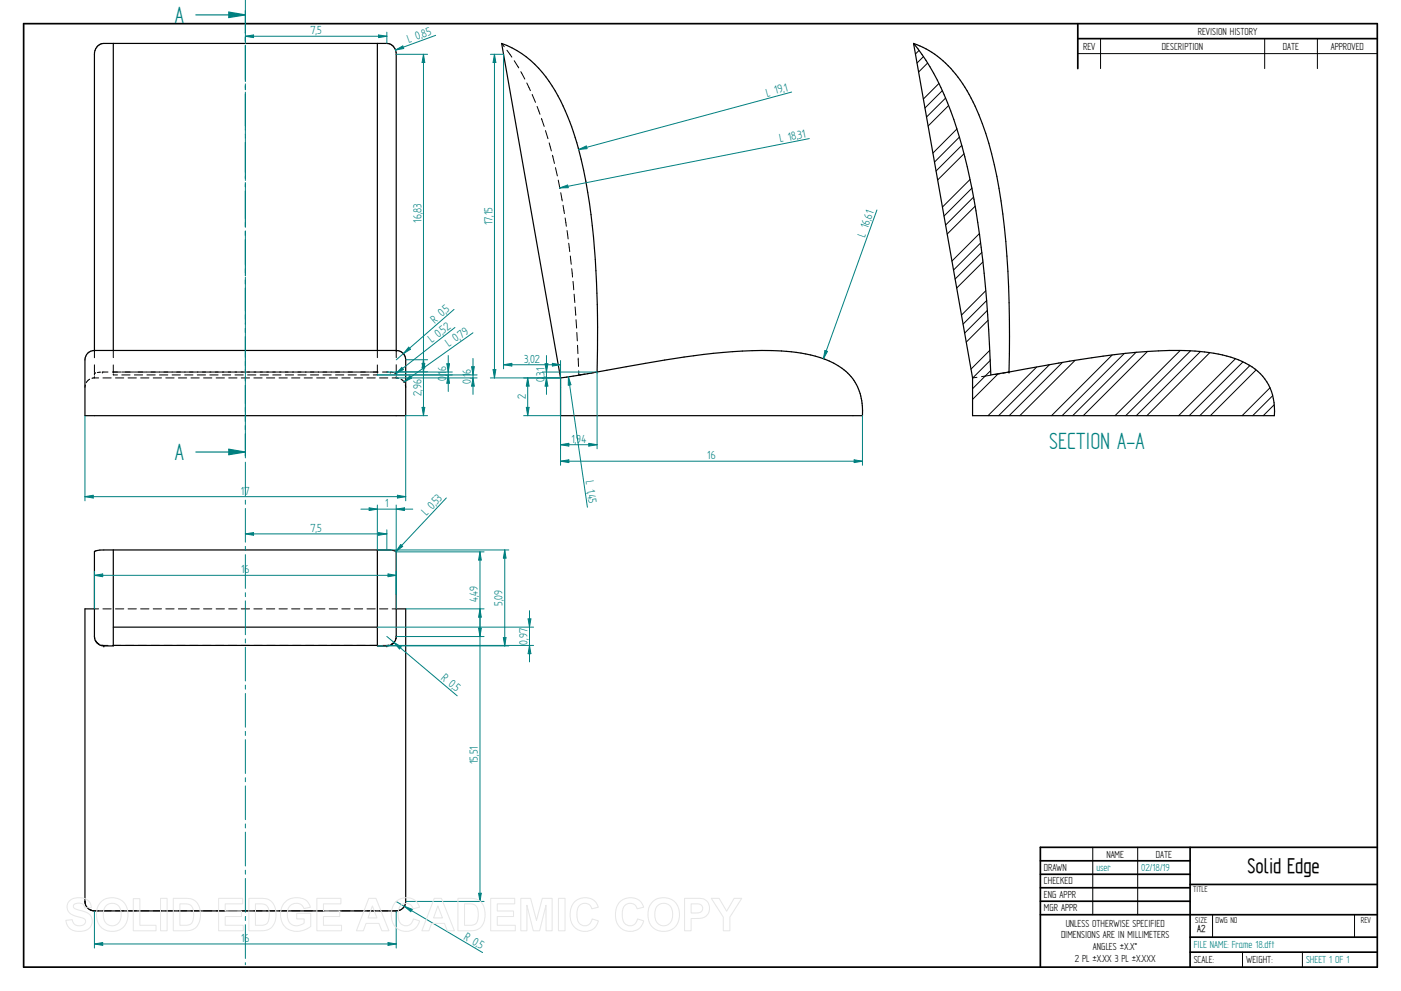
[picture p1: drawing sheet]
<svg xmlns="http://www.w3.org/2000/svg" width="594mm" height="420mm" viewBox="0 0 594 420" stroke-linecap="round" stroke-linejoin="round" font-family="sans-serif">
<g fill="none" stroke="#000" stroke-width=".72">
<path d="M10 10h574v400h-574zM457 10v19.1M457 16.4h127M504.6 359.2v50.8M584 359.2h-142.9v50.8M441.1 365h63.5M441.1 370.7h63.5M441.1 376.4h63.5M504.6 375h79.4M441.1 382.1h63.5M441.1 387.8h142.9M504.6 397.3h79.4"/>
<path d="M504.6 403.7h79.4"/>
</g>
<g fill="none" stroke="#000" stroke-width=".42">
<path d="M212.7 18.4l1.1 1.4M466.7 16.4v12.7M536.3 16.4v12.7M558.6 16.4v12.7M215 21.3l2 2.9M218.1 25.7l1.9 3.1M220.8 30.4l1.7 3.1M223.4 35.2l1.5 3.2M457 22.7h127M225.7 40.1v.1M225.7 40.2l1.4 3.2M227.7 45.1l1.3 3.4"/>
<path d="M229.6 50.2l1.2 3.4M231.3 55.4l1.1 3.4M232.9 60.6l.9 3.4M234.3 65.8l.8 3.5M235.5 71.1l.8 3.5M236.7 76.4l.7 3.5M237.8 81.7l.6 3.5M238.8 87l.5 3.6M239.6 92.4l.6 3.5M240.4 97.7l.5 3.6M241.2 103.1l.4 3.6M241.8 108.5l.4 3.6"/>
<path d="M242.4 113.9l.4 3.6M243 119.3l.3 3.6M243.5 124.7l.2 3.6M243.9 130.1l.2 3.6M244.3 135.6l.2 3.5M40 148.7v3M40 154.7v3.2M40 158.2v.8M40 159.7v.5M40.6 158.1l-.6 .4M42.7 157.8l-1.4 .1M43.4 157.7h.1"/>
<path d="M43.4 157.7h2.4M47.7 157.7h3.6M48 148.6v3M48 154.7v3.4M48 158.6v.4h1.8M51.6 157.7h5.1M51.6 159h3.6M57 157.7h5.2M57 159h3.5M62.3 157.7h88.8M62.3 159h3.5M67.6 159h3.6"/>
<path d="M73 159h3.5M78.3 159h3.5M83.6 159h3.6M89 159h3.5M94.3 159h3.5M99.6 159h3.6M105 159h3.5M110.3 159h3.5M115.6 159h3.6M121 159h3.5M126.3 159h3.5M131.6 159h3.5"/>
<path d="M136.9 159h3.6M142.3 159h3.5M147.6 159h3.5M151.3 157.7h5.2M152.9 159h3.6M156.8 157.7h3.6M160 148.6v3M160 154.7v3.4M160 158.6v.4h-1.7M162.2 157.7h2.5M165.5 157.8h.1M165.5 157.8l1.3 .1"/>
<path d="M167.5 158.1h.1M167.5 158.1l.5 .4M168 148.6h.1M168 148.7v2.9M168 154.6v3.3M168 158.2v.8M168 159.7v.5M244.6 141l.2 3.5M244.9 146.4l.2 3.5M245.2 151.8l.1 3.6M245.4 157.2v1.8l2.6-.4M253.2 157.7h.1"/>
<path d="M253.2 157.7l-2.6 .5M36.2 163.2l-.2 1.1M38 160.8l-1.4 1.5M41.8 160.2l-2.8 .2M43.6 160.2h3.6M49 160.2h3.5M54.3 160.2h3.5M59.6 160.2h3.6M65 160.2h3.5M70.3 160.2h3.5M75.6 160.2h3.6M81 160.2h3.5"/>
<path d="M86.3 160.2h3.5M91.6 160.2h3.6M97 160.2h3.5M102.3 160.2h3.5M107.6 160.2h3.6M113 160.2h3.5M118.3 160.2h3.5M123.6 160.2h3.6M129 160.2h3.5M134.3 160.2h3.5M139.6 160.2h3.5M144.9 160.2h3.6"/>
<path d="M150.3 160.2h3.5M155.6 160.2h3.5M160.9 160.2h3.6M166.3 160.2h1.7M168 160.2l1 .2M170 160.8l1.5 1.4M171.9 163.2l.1 1.1M40 258.1h1.8M43.6 258.1h3.6M49 258.1h3.5M54.3 258.1h3.5M59.6 258.1h3.6"/>
<path d="M65 258.1h3.5M70.3 258.1h3.5M75.6 258.1h3.6M81 258.1h3.5M86.3 258.1h3.5M91.6 258.1h3.6M97 258.1h3.5M102.3 258.1h3.5M107.6 258.1h3.6M113 258.1h3.5M118.3 258.1h3.5M123.6 258.1h3.6"/>
<path d="M129 258.1h3.5M134.3 258.1h3.5M139.6 258.1h3.5M144.9 258.1h3.6M150.3 258.1h3.5M155.6 258.1h3.5M160.9 258.1h3.6M166.3 258.1h1.7M40 269.6l.2 1M40.6 271.7l1.4 1.4M43 273.5l2.8 .1M47.7 273.6h3.6"/>
<path d="M53.1 273.6h3.6M58.6 273.6h3.6M64 273.6h3.6M69.5 273.6h3.6M74.9 273.6h3.6M80.4 273.6h3.6M85.8 273.6h3.6M91.3 273.6h3.6M96.8 273.6h3.6M102.2 273.6h3.6M107.7 273.6h3.5M113.1 273.6h3.6"/>
<path d="M118.6 273.6h3.6M124 273.6h3.6M129.5 273.6h3.6M135 273.6h3.6M140.4 273.6h3.6M145.8 273.6h3.6M151.3 273.6h3.6M156.8 273.6h3.6M164 273.9h.1M164.9 273.5l-2.7 .1M167.2 272.1l-1.4 1.1M167.9 270.5l-.3 .8"/>
<path d="M168 269.6v.1M168 270v.1M463.4 359.2v28.6M482.4 359.2v28.6M36 382.1l.1 .2M36.1 382.5v.2M36.1 382.9v.1M37.1 384.9l.4 .3M38 385.6l.9 .4M39.5 386.1l2.3 .1M43.6 386.2h3.6M49 386.2h3.5"/>
<path d="M54.3 386.2h3.5M59.6 386.2h3.6M65 386.2h3.5M70.3 386.2h3.5M75.6 386.2h3.6M81 386.2h3.5M86.3 386.2h3.5M91.6 386.2h3.6M97 386.2h3.5M102.3 386.2h3.5M107.6 386.2h3.6M113 386.2h3.5"/>
<path d="M118.3 386.2h3.5M123.6 386.2h3.6M129 386.2h3.5M134.3 386.2h3.5M139.6 386.2h3.5M144.9 386.2h3.6M150.3 386.2h3.5M155.6 386.2h3.5M160.9 386.2h3.6M168.3 386.1l-2 .1M169.1 386l-.5 .1M169.5 385.9h-.2"/>
<path d="M172 382.1h.1M172 382.2v.1M514.2 387.9v9.4M574.4 387.9v9.4M526.9 403.7v6.3M552.3 403.7v6.3"/>
</g>
<path d="M48 18.4v130.2M160 18.4v130.2M37.2 149.7l1.3-.8 1.5-.3h128a4 4 0 0 1 4 3.9v23.7h-136v-23.7l.4-1.5zM168 148.5v-125.5a4.2 4.2 0 0 0-4-4.6h-120a4.2 4.2 0 0 0-4 4.6v125.5M253.2 157.7a376.5 376.5 0 0 0-5.7-85.6 100.6 100.6 0 0 0-16-39.5 40.2 40.2 0 0 0-18.8-14.2l25 141.8M237.7 160.2l5.3-.7a907.3 907.3 0 0 1 63.5-10.1 123.6 123.6 0 0 1 37.2 1.1 29.2 29.2 0 0 1 18.4 10.8 23.5 23.5 0 0 1 3.6 14.9h-128zM48 233.2v40.7h-4a4 4 0 0 1-4-4v-35.9l1.1-.6 2.9-.2h120l3.4 .4 .6 .4v35.9a4 4 0 0 1-4 4h-4v-40.7M40 258.1h-4v124.1a4 4 0 0 0 4 4h128a4 4 0 0 0 4-4v-124.1h-4M48 273.6h112M48 265.9h112" fill="none" stroke="#000" stroke-width=".51"/>
<g fill="#000">
<circle cx="40" cy="148.6" r=".25"/>
<circle cx="44" cy="273.9" r=".25"/>
<circle cx="40" cy="386.2" r=".25"/>
<circle cx="168" cy="386.2" r=".25"/>
</g>
<g fill="none" stroke="#008080" stroke-width=".51">
<path d="M83.1 6.3h20.9v7.6M104 15.7v1.7M104 19.2v15.3M104 36.3v1.7M104 39.8v15.3M104 56.9v1.7M104 60.4v15.3M104 77.5v1.7M104 81v15.3M104 98.1v1.7M104 101.6v15.3M104 118.7v1.7"/>
<path d="M104 122.2v15.3M104 139.3v1.7M104 142.7v15.4M104 159.9v1.7M104 163.4v15.2M104 180.5v1.7M104 183.9v7.7"/>
</g>
<path d="M97 5.1l7 1.2-7 1.2z" fill="#008080"/>
<path d="M97 5.1l7 1.2-7 1.2zM83.1 191.6h20.9" fill="none" stroke="#008080" stroke-width=".51"/>
<path d="M97 190.5l7 1.1-7 1.2z" fill="#008080"/>
<path d="M104 4.5v1.8M97 190.5l7 1.1-7 1.2zM104 191.6v1.8" fill="none" stroke="#008080" stroke-width=".51"/>
<g fill="none" stroke="#000" stroke-width=".42">
<path d="M387.7 18.8l-.2 .3M389.7 21.4l-1.5 1.5M391.6 24l-2.7 2.7M393.4 26.7l-3.9 3.8M398.1 35.4l-6.6 6.6M399.6 38.4l-7.4 7.4M401 41.6l-8.1 8M402.2 44.7l-8.6 8.7M405.8 54.7l-10.2 10.2M406.8 58.1l-10.5 10.6M407.8 61.6l-10.9 10.9M408.8 65.2l-11.2 11.1"/>
<path d="M411.3 76.1l-11.7 11.7M412.1 79.8l-11.8 11.8M412.8 83.6l-11.8 11.8M413.5 87.4l-11.8 11.8M415.3 99.1l-11.7 11.6M415.8 103l-11.5 11.5M416.3 107l-11.3 11.3M416.8 111l-11.1 11.1M418 123.3l-10.3 10.3M418.4 127.4l-10 10M418.7 131.6l-9.6 9.6M419 135.8l-9.3 9.2"/>
<path d="M414.3 160l-1.9 .2M419.7 148.5l-8 8M419.9 152.8l-7.5 7.5M420 159.1l-3.8 .6M420.1 157.1l-7.7 7.7M423.2 158.5l-10.8 10.8M424.5 158.3l-2.6 .5M426.5 158l-1.3 .2M427.9 157.7l-.7 .2M439.6 155.6l-20.6 20.6M445 154.6l-21.5 21.6M450.5 153.7l-22.6 22.5"/>
<path d="M455.9 152.8l-23.5 23.4M471.6 150.5l-25.7 25.7M476.7 149.9l-26.3 26.3M481.7 149.4l-26.8 26.8M486.6 149l-27.2 27.2M500.5 148.6l-27.7 27.6M504.8 148.8l-27.5 27.4M509 149.1l-27.2 27.1M513 149.5l-26.7 26.7M523.9 152.1l-24.1 24.1M527.1 153.4l-22.8 22.8M530 155l-21.2 21.2"/>
<path d="M532.6 156.8l-19.4 19.4M538.5 164.4l-11.8 11.8M539.7 167.8l-8.5 8.4M540.3 171.6l-4.6 4.6M540.4 176l-.2 .2"/>
</g>
<path d="M387.4 18.4a115.9 115.9 0 0 1 20.6 43.9 402.4 402.4 0 0 1 11.6 83.6l.6 13.1 7.7-1.3M387.4 18.4a43.5 43.5 0 0 1 23.6 21.6 122.8 122.8 0 0 1 12.6 39.9 406.5 406.5 0 0 1 4.3 77.8M387.4 18.4l25 141.8v16h128a22.1 22.1 0 0 0-15.2-23.6 77.6 77.6 0 0 0-29.3-4 389.8 389.8 0 0 0-60 7.7l-8 1.4" fill="none" stroke="#000" stroke-width=".51"/>
<circle cx="427.9" cy="157.7" r=".25" fill="#000"/>
<path d="M36 176.2v36.1M172 176.2v36.1M168.5 210l3.5 .6-3.5 .6z" fill="none" stroke="#008080" stroke-width=".42"/>
<path d="M168.5 210l3.5 .6-3.5 .6z" fill="#008080"/>
<path d="M36 210.6l3.5-.6v1.2z" fill="none" stroke="#008080" stroke-width=".42"/>
<path d="M36 210.6l3.5-.6v1.2z" fill="#008080"/>
<g fill="none" stroke="#008080" stroke-width=".42">
<path d="M104 0v14.2M104 16v1.7M104 19.5v14.3M184.7 15l-17 6.2M104 35.6v1.7M104 39.1v14.3M167.7 21.2l3.1-1.7 .4 1.1zM104 55.2v1.7M104 58.7v14.3M104 74.8v1.7M104 78.3v14.3M104 94.4v1.7"/>
<path d="M104 97.9v14.3M104 114v1.7M104 117.5v14.3M104 133.6v1.7M104 137.1v14.3M104 153.2v1.7M104 156.7v14.3M104 172.8v1.7M104 176.3v14.4M104 192.4v1.7M104 196v14.3M36 210.6h136"/>
<path d="M104 212v1.8M104 215.6v14.3M104 231.6v1.8M104 235.2v14.3M104 251.3v1.7M104 254.8v14.3M104 270.9v1.7M104 274.4v14.3M104 290.5v1.7M104 294v14.3M104 310.1v1.7M104 313.6v14.3"/>
<path d="M104 329.7v1.7M104 333.2v14.3M104 349.3v1.7M104 352.8v14.4M104 368.9v1.7M104 372.4v14.4M104 388.5v1.8M104 392v14.4M104 408.1v.9"/>
</g>
<path d="M167.7 21.2l3.1-1.7 .4 1.1z" fill="#008080"/>
<path d="M104 13.6v4.8M160.5 14.8l3.5 .6-3.5 .6zM164 13.6v4.8" fill="none" stroke="#008080" stroke-width=".42"/>
<path d="M160.5 14.8l3.5 .6-3.5 .6z" fill="#008080"/>
<path d="M104 15.4l3.5-.6v1.2z" fill="none" stroke="#008080" stroke-width=".42"/>
<path d="M104 15.4l3.5-.6v1.2z" fill="#008080"/>
<path d="M104 15.4h60M168 23h13.3M179.6 23l.5 3.5h-1.1zM168 157.6h13.3" fill="none" stroke="#008080" stroke-width=".42"/>
<path d="M179.6 23l.5 3.5h-1.1z" fill="#008080"/>
<path d="M179 154.1h1.1l-.5 3.5z" fill="none" stroke="#008080" stroke-width=".42"/>
<path d="M179 154.1h1.1l-.5 3.5z" fill="#008080"/>
<path d="M179.6 23v134.6M172 152.5h9.3M179.6 152.5l.5 3.5h-1.1zM172 176.2h9.3" fill="none" stroke="#008080" stroke-width=".42"/>
<path d="M179.6 152.5l.5 3.5h-1.1z" fill="#008080"/>
<path d="M179 172.7h1.1l-.5 3.5z" fill="none" stroke="#008080" stroke-width=".42"/>
<path d="M179 172.7h1.1l-.5 3.5z" fill="#008080"/>
<path d="M192.5 131.2l-24.5 21.4M173.3 147.2l.8 .9-3 1.8zM179.6 152.5v23.7" fill="none" stroke="#008080" stroke-width=".42"/>
<path d="M173.3 147.2l.8 .9-3 1.8z" fill="#008080"/>
<path d="M222 176.2h15.7M222 160.2h15.7M223.2 172.7h1.2l-.6 3.5z" fill="none" stroke="#008080" stroke-width=".42"/>
<path d="M223.2 172.7h1.2l-.6 3.5z" fill="#008080"/>
<path d="M223.8 160.2l.6 3.5h-1.2z" fill="none" stroke="#008080" stroke-width=".42"/>
<path d="M223.8 160.2l.6 3.5h-1.2z" fill="#008080"/>
<path d="M173.8 159.4l.7 1-3.2 1.5zM200.6 141.1l-29.3 20.8M223.8 160.2v16" fill="none" stroke="#008080" stroke-width=".42"/>
<path d="M173.8 159.4l.7 1-3.2 1.5z" fill="#008080"/>
<path d="M160 159h42.3M168 160.2h34.3M200.6 160.2l.5 3.5h-1.1z" fill="none" stroke="#008080" stroke-width=".42"/>
<path d="M200.6 160.2l.5 3.5h-1.1z" fill="#008080"/>
<path d="M200 155.5h1.1l-.5 3.5z" fill="none" stroke="#008080" stroke-width=".42"/>
<path d="M200 155.5h1.1l-.5 3.5z" fill="#008080"/>
<path d="M160 159h31.8M164 157.7h27.8M189.5 154.2h1.1l-.5 3.5zM200.6 152v15.2" fill="none" stroke="#008080" stroke-width=".42"/>
<path d="M189.5 154.2h1.1l-.5 3.5z" fill="#008080"/>
<path d="M190.1 159l.5 3.5h-1.1z" fill="none" stroke="#008080" stroke-width=".42"/>
<path d="M190.1 159l.5 3.5h-1.1z" fill="#008080"/>
<path d="M192.9 138.9l-24.9 19.5M170.4 155.7l.7 1-3.1 1.7zM190.1 150.7v15.3" fill="none" stroke="#008080" stroke-width=".42"/>
<path d="M170.4 155.7l.7 1-3.1 1.7z" fill="#008080"/>
<path d="M207.9 23h5.6M209.7 23l.6 3.5h-1.2zM207.9 160.2h29.8" fill="none" stroke="#008080" stroke-width=".42"/>
<path d="M209.7 23l.6 3.5h-1.2z" fill="#008080"/>
<path d="M209.1 156.7h1.2l-.6 3.5z" fill="none" stroke="#008080" stroke-width=".42"/>
<path d="M209.1 156.7h1.2l-.6 3.5z" fill="#008080"/>
<path d="M209.7 23v137.2M213.5 23v133.4M213.5 154.6l3.5-.5v1.1zM237.7 152.9v7.3" fill="none" stroke="#008080" stroke-width=".42"/>
<path d="M213.5 154.6l3.5-.5v1.1z" fill="#008080"/>
<path d="M234.2 154.1l3.5 .5-3.5 .6z" fill="none" stroke="#008080" stroke-width=".42"/>
<path d="M234.2 154.1l3.5 .5-3.5 .6z" fill="#008080"/>
<path d="M335.7 39l-90.3 24.4M245.4 63.4l3.2-1.5 .3 1.1zM213.5 154.6h24.2" fill="none" stroke="#008080" stroke-width=".42"/>
<path d="M245.4 63.4l3.2-1.5 .3 1.1z" fill="#008080"/>
<path d="M343.2 58.8l-105.8 20.9M237.4 79.7l3.3-1.3 .3 1.2z" fill="none" stroke="#008080" stroke-width=".42"/>
<path d="M237.4 79.7l3.3-1.3 .3 1.2z" fill="#008080"/>
<path d="M371.8 89l-22.6 63.1M349.8 148.6l1.1 .4-1.7 3.1z" fill="none" stroke="#008080" stroke-width=".42"/>
<path d="M349.8 148.6l1.1 .4-1.7 3.1z" fill="#008080"/>
<path d="M241 159.8l8.1 55.3M241 159.8l1.1 3.4-1.1 .1z" fill="none" stroke="#008080" stroke-width=".42"/>
<path d="M241 159.8l1.1 3.4-1.1 .1z" fill="#008080"/>
<path d="M237.7 176.2v21.1M365.7 176.2v21.1M237.7 195.5l3.5-.6v1.2z" fill="none" stroke="#008080" stroke-width=".42"/>
<path d="M237.7 195.5l3.5-.6v1.2z" fill="#008080"/>
<path d="M362.2 194.9l3.5 .6-3.5 .6z" fill="none" stroke="#008080" stroke-width=".42"/>
<path d="M362.2 194.9l3.5 .6-3.5 .6z" fill="#008080"/>
<path d="M237.7 195.5h128M189.3 211.1l-21.4 22.7M169.9 230.8l.9 .8-2.9 2.2z" fill="none" stroke="#008080" stroke-width=".42"/>
<path d="M169.9 230.8l.9 .8-2.9 2.2z" fill="#008080"/>
<path d="M104 226.4l3.5-.6v1.1zM164 224.6v8.6" fill="none" stroke="#008080" stroke-width=".42"/>
<path d="M104 226.4l3.5-.6v1.1z" fill="#008080"/>
<path d="M160.5 225.8l3.5 .6-3.5 .5z" fill="none" stroke="#008080" stroke-width=".42"/>
<path d="M160.5 225.8l3.5 .6-3.5 .5z" fill="#008080"/>
<path d="M104 226.4h60M168 234h37.3M203.5 234l.6 3.4h-1.2zM168 269.9h37.3" fill="none" stroke="#008080" stroke-width=".42"/>
<path d="M203.5 234l.6 3.4h-1.2z" fill="#008080"/>
<path d="M202.9 266.4h1.2l-.6 3.5z" fill="none" stroke="#008080" stroke-width=".42"/>
<path d="M202.9 266.4h1.2l-.6 3.5z" fill="#008080"/>
<path d="M203.5 234v35.9M164 269.8l29.9 25.2M167.1 272.4l3 1.8-.7 .9z" fill="none" stroke="#008080" stroke-width=".42"/>
<path d="M167.1 272.4l3 1.8-.7 .9z" fill="#008080"/>
<path d="M172 258.1h33.3M203.5 258.1l.6 3.6h-1.2zM172 382.2h33.3" fill="none" stroke="#008080" stroke-width=".42"/>
<path d="M203.5 258.1l.6 3.6h-1.2z" fill="#008080"/>
<path d="M202.9 378.7h1.2l-.6 3.5z" fill="none" stroke="#008080" stroke-width=".42"/>
<path d="M202.9 378.7h1.2l-.6 3.5z" fill="#008080"/>
<path d="M40 242.2v15.9M164.5 243.3l3.5 .6-3.5 .6zM168 242.2v15.9M203.5 258.1v124.1" fill="none" stroke="#008080" stroke-width=".42"/>
<path d="M164.5 243.3l3.5 .6-3.5 .6z" fill="#008080"/>
<path d="M40 243.9l3.6-.6v1.2z" fill="none" stroke="#008080" stroke-width=".42"/>
<path d="M40 243.9l3.6-.6v1.2z" fill="#008080"/>
<path d="M160 233.2h55.8M40 243.9h128M160 273.9h55.8M213.4 270.3h1.2l-.6 3.6z" fill="none" stroke="#008080" stroke-width=".42"/>
<path d="M213.4 270.3h1.2l-.6 3.6z" fill="#008080"/>
<path d="M214 233.2l.6 3.4h-1.2z" fill="none" stroke="#008080" stroke-width=".42"/>
<path d="M214 233.2l.6 3.4h-1.2z" fill="#008080"/>
<path d="M214 233.2v40.7M160 265.9h66.3M164 273.6h62.3M223.9 262.4h1.2l-.6 3.5z" fill="none" stroke="#008080" stroke-width=".42"/>
<path d="M223.9 262.4h1.2l-.6 3.5z" fill="#008080"/>
<path d="M224.5 273.6l.6 3.6h-1.2z" fill="none" stroke="#008080" stroke-width=".42"/>
<path d="M224.5 273.6l.6 3.6h-1.2z" fill="#008080"/>
<path d="M156.5 215.3l3.5 .6-3.5 .6zM160 214.1v19.1M168 214.1v37.8M224.5 258.9v21.7" fill="none" stroke="#008080" stroke-width=".42"/>
<path d="M156.5 215.3l3.5 .6-3.5 .6z" fill="#008080"/>
<path d="M168 215.9l3.5-.6v1.2z" fill="none" stroke="#008080" stroke-width=".42"/>
<path d="M168 215.9l3.5-.6v1.2z" fill="#008080"/>
<path d="M153 215.9h22M168 382.2l36.6 21.7M171.5 384.3l3.3 1.2-.6 1z" fill="none" stroke="#008080" stroke-width=".42"/>
<path d="M171.5 384.3l3.3 1.2-.6 1z" fill="#008080"/>
<path d="M40 386.2v15.8M168 386.2v15.8M40 400.2l3.6-.6v1.2z" fill="none" stroke="#008080" stroke-width=".42"/>
<path d="M40 400.2l3.6-.6v1.2z" fill="#008080"/>
<path d="M164.5 399.6l3.5 .6-3.5 .6z" fill="none" stroke="#008080" stroke-width=".42"/>
<path d="M164.5 399.6l3.5 .6-3.5 .6z" fill="#008080"/>
<path d="M253.2 157.7v32.6M237.7 160.2v30.1M237.7 188.6l3.5-.6v1.1zM40 400.2h128" fill="none" stroke="#008080" stroke-width=".42"/>
<path d="M237.7 188.6l3.5-.6v1.1z" fill="#008080"/>
<path d="M249.7 188l3.5 .6-3.5 .5z" fill="none" stroke="#008080" stroke-width=".42"/>
<path d="M249.7 188l3.5 .6-3.5 .5z" fill="#008080"/>
<path d="M229.9 157.7h23.3M229.9 160.2h7.8M231.7 160.2l.6 3.5h-1.2zM237.7 188.6h15.5" fill="none" stroke="#008080" stroke-width=".42"/>
<path d="M231.7 160.2l.6 3.5h-1.2z" fill="#008080"/>
<path d="M231.1 154.2h1.2l-.6 3.5z" fill="none" stroke="#008080" stroke-width=".42"/>
<path d="M231.1 154.2h1.2l-.6 3.5z" fill="#008080"/>
<path d="M231.7 150.7v16.5" fill="none" stroke="#008080" stroke-width=".42"/>
<g fill="none" stroke="#e6e6e6" stroke-width=".42">
<path d="M29.6 381.8a6.5 6.5 0 0 1 8.5 .8l.6 2.2-2.8 .1a2.7 2.7 0 0 0-2.1-2 2.7 2.7 0 0 0-2.7 1.1 1.87 1.87 0 0 0 2.2 1.8l1.4 .4a4.4 4.4 0 0 1 4 6.2 6.4 6.4 0 0 1-9.1 1.3l-1.2-1.8-.5-1.7 2.7-.3a2.94 2.94 0 0 0 2.6 2.6 2.94 2.94 0 0 0 3.1-1.9 2.67 2.67 0 0 0-2.9-1.8 4.9 4.9 0 0 1-5-4.3l.4-1.6zM42.8 382.4a6.9 6.9 0 0 1 8.3-.8 6.9 6.9 0 0 1 3 7.7 6.7 6.7 0 0 1-8 5.5 6.7 6.7 0 0 1-5.1-8.3 6.1 6.1 0 0 1 1.8-4.1zM44.8 384.2a3.9 3.9 0 0 1 4.6-.8 3.9 3.9 0 0 1 2 4.3 3.8 3.8 0 0 1-1.9 4.3 3.8 3.8 0 0 1-4.6-.7 6.6 6.6 0 0 1-.1-7.1zM56.5 381h2.8v11.3h6.9v2.3h-9.7zM68.1 380.9h2.8v13.7h-2.8zM73.5 380.9h5a5.9 5.9 0 0 1 6.5 7 5.9 5.9 0 0 1-6.3 6.7h-5.2zM76.3 383.2h1.8a3.4 3.4 0 0 1 4 3.9v1.2a3.2 3.2 0 0 1-3.8 4h-2zM92.7 380.9h10.2v2.3h-7.4v3h6.9v2.4h-6.9v3.7h7.7v2.3h-10.5zM105.5 380.9h5.1a5.9 5.9 0 0 1 6.4 7 5.9 5.9 0 0 1-6.3 6.7h-5.2zM108.3 383.2h1.9a3.4 3.4 0 0 1 4 3.9v1.2a3.2 3.2 0 0 1-3.8 4h-2.1zM120.9 382.4a7.3 7.3 0 0 1 9.7 .1l1 2.2-2.7 .5a3.7 3.7 0 0 0-4.6-2 3.7 3.7 0 0 0-2.5 4.4 4.2 4.2 0 0 0 2.2 4.5 4.2 4.2 0 0 0 5-.8v-1.7h-3.2v-2.3h6v5.4a8.1 8.1 0 0 1-11.8-.8 8.3 8.3 0 0 1 .9-9.5zM134.4 380.9h10.2v2.3h-7.4v3h6.9v2.4h-6.9v3.7h7.6v2.3h-10.4z"/>
<path d="M156.4 380.9h3l5.5 13.7h-3l-1.2-3.1h-5.5l-1.1 3.1h-3zM157.9 384.1l1.9 5.1h-3.7zM167.7 382.5a6 6 0 0 1 10.2 2.1l-2.8 .7a3.2 3.2 0 0 0-3.9-2.2 3.2 3.2 0 0 0-2.4 3.8 4.6 4.6 0 0 0 2.5 5.5 3.2 3.2 0 0 0 4-2.8l2.6 .8a6.1 6.1 0 0 1-7.2 4.3 6.1 6.1 0 0 1-4.8-6.8 7.7 7.7 0 0 1 1.8-5.4zM184.1 380.9h3.1l5.5 13.7h-3l-1.2-3.1h-5.5l-1.1 3.1h-3zM185.7 384.1l1.9 5.1h-3.8zM194.2 380.9h5a5.9 5.9 0 0 1 6.5 7 5.9 5.9 0 0 1-6.3 6.7h-5.2zM197 383.2h1.8a3.4 3.4 0 0 1 4 3.9v1.2a3.2 3.2 0 0 1-3.8 4h-2zM208.1 380.9h10.2v2.3h-7.4v3h6.9v2.4h-6.9v3.7h7.6v2.3h-10.4zM220.8 380.9h4.2l2.5 9.3 2.4-9.3h4.2v13.7h-2.5l-.1-10.8-2.7 10.8h-2.7l-2.7-10.8v10.8h-2.6zM236.8 380.9h2.8v13.7h-2.8zM243.5 382.5a6 6 0 0 1 10.2 2.1l-2.8 .7a3.2 3.2 0 0 0-3.8-2.2 3.2 3.2 0 0 0-2.4 3.8 4.6 4.6 0 0 0 2.4 5.5 3.2 3.2 0 0 0 4-2.8l2.6 .8a6.1 6.1 0 0 1-7.2 4.3 6.1 6.1 0 0 1-4.7-6.8 7.7 7.7 0 0 1 1.7-5.4zM262.7 382.5a6 6 0 0 1 10.2 2.1l-2.7 .7a3.2 3.2 0 0 0-3.9-2.2 3.2 3.2 0 0 0-2.4 3.8 4.6 4.6 0 0 0 2.4 5.5 3.2 3.2 0 0 0 4-2.8l2.7 .8a6.1 6.1 0 0 1-7.2 4.3 6.1 6.1 0 0 1-4.8-6.8 7.7 7.7 0 0 1 1.7-5.4z"/>
<path d="M276.7 382.4a6.9 6.9 0 0 1 8.3-.8 6.9 6.9 0 0 1 3 7.7 6.7 6.7 0 0 1-8.1 5.5 6.7 6.7 0 0 1-5.1-8.3 6.1 6.1 0 0 1 1.9-4.1zM278.7 384.2a3.9 3.9 0 0 1 4.6-.8 3.9 3.9 0 0 1 1.9 4.3 3.8 3.8 0 0 1-1.8 4.3 3.8 3.8 0 0 1-4.7-.7 6.6 6.6 0 0 1 0-7.1zM290.3 380.9h5.2a4.4 4.4 0 0 1 5.4 4.3 4.4 4.4 0 0 1-5.4 4.2h-2.4v5.2h-2.8zM293.1 383.2h1.8a2.1 2.1 0 0 1 2.6 .6 2.1 2.1 0 0 1 0 2.6 3.4 3.4 0 0 1-2.9 .7h-1.5zM301.6 380.9h3.3l3.2 5.4 3.2-5.4h3.2l-5 7.9v5.8h-2.8v-5.8z"/>
</g>
<g font-size="11.3" fill="#008080">
<text x="74.1" y="9.8">A</text>
<text x="444.9" y="190.2">SECTION A-A</text>
<text x="74.1" y="195.1">A</text>
</g>
<text font-size="10.1" x="529" y="370.2">Solid Edge</text>
<g font-size="5.6" fill="#008080">
<text x="131.6" y="14.5">7,5</text>
<text x="179.4" y="16" transform="rotate(-20 179.4 16)">85</text>
<text x="173.3" y="18.2" transform="rotate(-20 173.3 18.2)">L 0,</text>
<text x="325.2" y="40.9" transform="rotate(-15 325.2 40.9)">L 19,</text>
<text x="332.9" y="38.9" transform="rotate(-15 332.9 38.9)">1</text>
<text x="338.6" y="58.8" transform="rotate(-11 338.6 58.8)">31</text>
<text x="330.8" y="60.3" transform="rotate(-11 330.8 60.3)">L 18,</text>
<text x="178.7" y="94.4" transform="rotate(-90 178.7 94.4)">16,83</text>
<text x="208.8" y="95.5" transform="rotate(-90 208.8 95.5)">17,15</text>
<text x="369.4" y="93.2" transform="rotate(-70 369.4 93.2)">61</text>
<text x="366.7" y="100.7" transform="rotate(-70 366.7 100.7)">L 16,</text>
<text x="184.4" y="137.2" transform="rotate(-41 184.4 137.2)">R 0,</text>
<text x="189.5" y="132.7" transform="rotate(-41 189.5 132.7)">5</text>
<text x="188.1" y="141.5" transform="rotate(-38 188.1 141.5)">52</text>
<text x="195.5" y="143.6" transform="rotate(-35 195.5 143.6)">79</text>
<text x="183.1" y="145.4" transform="rotate(-38 183.1 145.4)">L 0,</text>
<text x="190.3" y="147.3" transform="rotate(-35 190.3 147.3)">L 0,</text>
<text x="222.3" y="153.8">3,02</text>
<text x="189.2" y="161.5" transform="rotate(-90 189.2 161.5)">0,16</text>
<text x="230.8" y="162" transform="rotate(-90 230.8 162)">0,31</text>
<text x="178.7" y="167.9" transform="rotate(-90 178.7 167.9)">2,96</text>
<text x="199.7" y="162.7" transform="rotate(-90 199.7 162.7)">0,16</text>
<text x="222.9" y="169.3" transform="rotate(-90 222.9 169.3)">2</text>
<text x="242.3" y="187.7">1,94</text>
<text x="299.9" y="194.6">16</text>
<text x="102.2" y="209.7">17</text>
<text x="248.4" y="204" transform="rotate(82 248.4 204)">L 1,</text>
<text x="249.2" y="209.7" transform="rotate(82 249.2 209.7)">45</text>
<text x="163.3" y="215">1</text>
<text x="185.2" y="214.2" transform="rotate(-47 185.2 214.2)">53</text>
<text x="180.8" y="218.9" transform="rotate(-47 180.8 218.9)">L 0,</text>
<text x="131.6" y="225.5">7,5</text>
<text x="102.2" y="243">16</text>
<text x="202.6" y="255.4" transform="rotate(-90 202.6 255.4)">4,49</text>
<text x="213.1" y="256.9" transform="rotate(-90 213.1 256.9)">5,09</text>
<text x="223.6" y="273.3" transform="rotate(-90 223.6 273.3)">0,97</text>
<text x="186.7" y="287.9" transform="rotate(40 186.7 287.9)">R 0,</text>
<text x="192" y="292.3" transform="rotate(40 192 292.3)">5</text>
<text x="202.6" y="323.9" transform="rotate(-90 202.6 323.9)">15,51</text>
<text x="102.2" y="399.3">16</text>
<text x="196.4" y="398" transform="rotate(31 196.4 398)">R 0,</text>
<text x="202.3" y="401.5" transform="rotate(31 202.3 401.5)">5</text>
</g>
<g font-size="4.9">
<text x="507.9" y="14.7">REVISION HISTORY</text>
<text x="459.3" y="21">REV</text>
<text x="492.7" y="21">DESCRIPTION</text>
<text x="544" y="21">DATE</text>
<text x="564.3" y="21">APPROVED</text>
<text x="469.1" y="363.6">NAME</text>
<text x="490.1" y="363.6">DATE</text>
<text x="442.7" y="369.3">DRAWN</text>
<text x="442.7" y="375">CHECKED</text>
<text x="442.7" y="380.7">ENG APPR</text>
<text x="442.7" y="386.4">MGR APPR</text>
<text x="451.9" y="392.9">UNLESS OTHERWISE SPECIFIED</text>
<text x="449.9" y="397.9">DIMENSIONS ARE IN MILLIMETERS</text>
<text x="455.7" y="407.8">2 PL ±X.XX 3 PL ±X.XXX</text>
<text x="463.5" y="402.9">ANGLES ±X.X°</text>
<text x="506.2" y="408.3">SCALE:</text>
<text x="528.4" y="408.3">WEIGHT:</text>
</g>
<g font-size="4.9" fill="#008080">
<text x="464.9" y="369.3">user</text>
<text x="483.9" y="369.3">02/18/19</text>
<text x="506.2" y="402">FILE NAME: Frame 18.dft</text>
<text x="553.8" y="408.4">SHEET 1 OF 1</text>
</g>
<text font-size="4.8" x="507.7" y="395.3">A2</text>
<g font-size="4.1">
<text x="505.9" y="378.3">TITLE</text>
<text x="506.9" y="391.1">SIZE</text>
<text x="515.4" y="391.1">DWG NO</text>
<text x="577" y="391.1">REV</text>
</g>
</svg>
